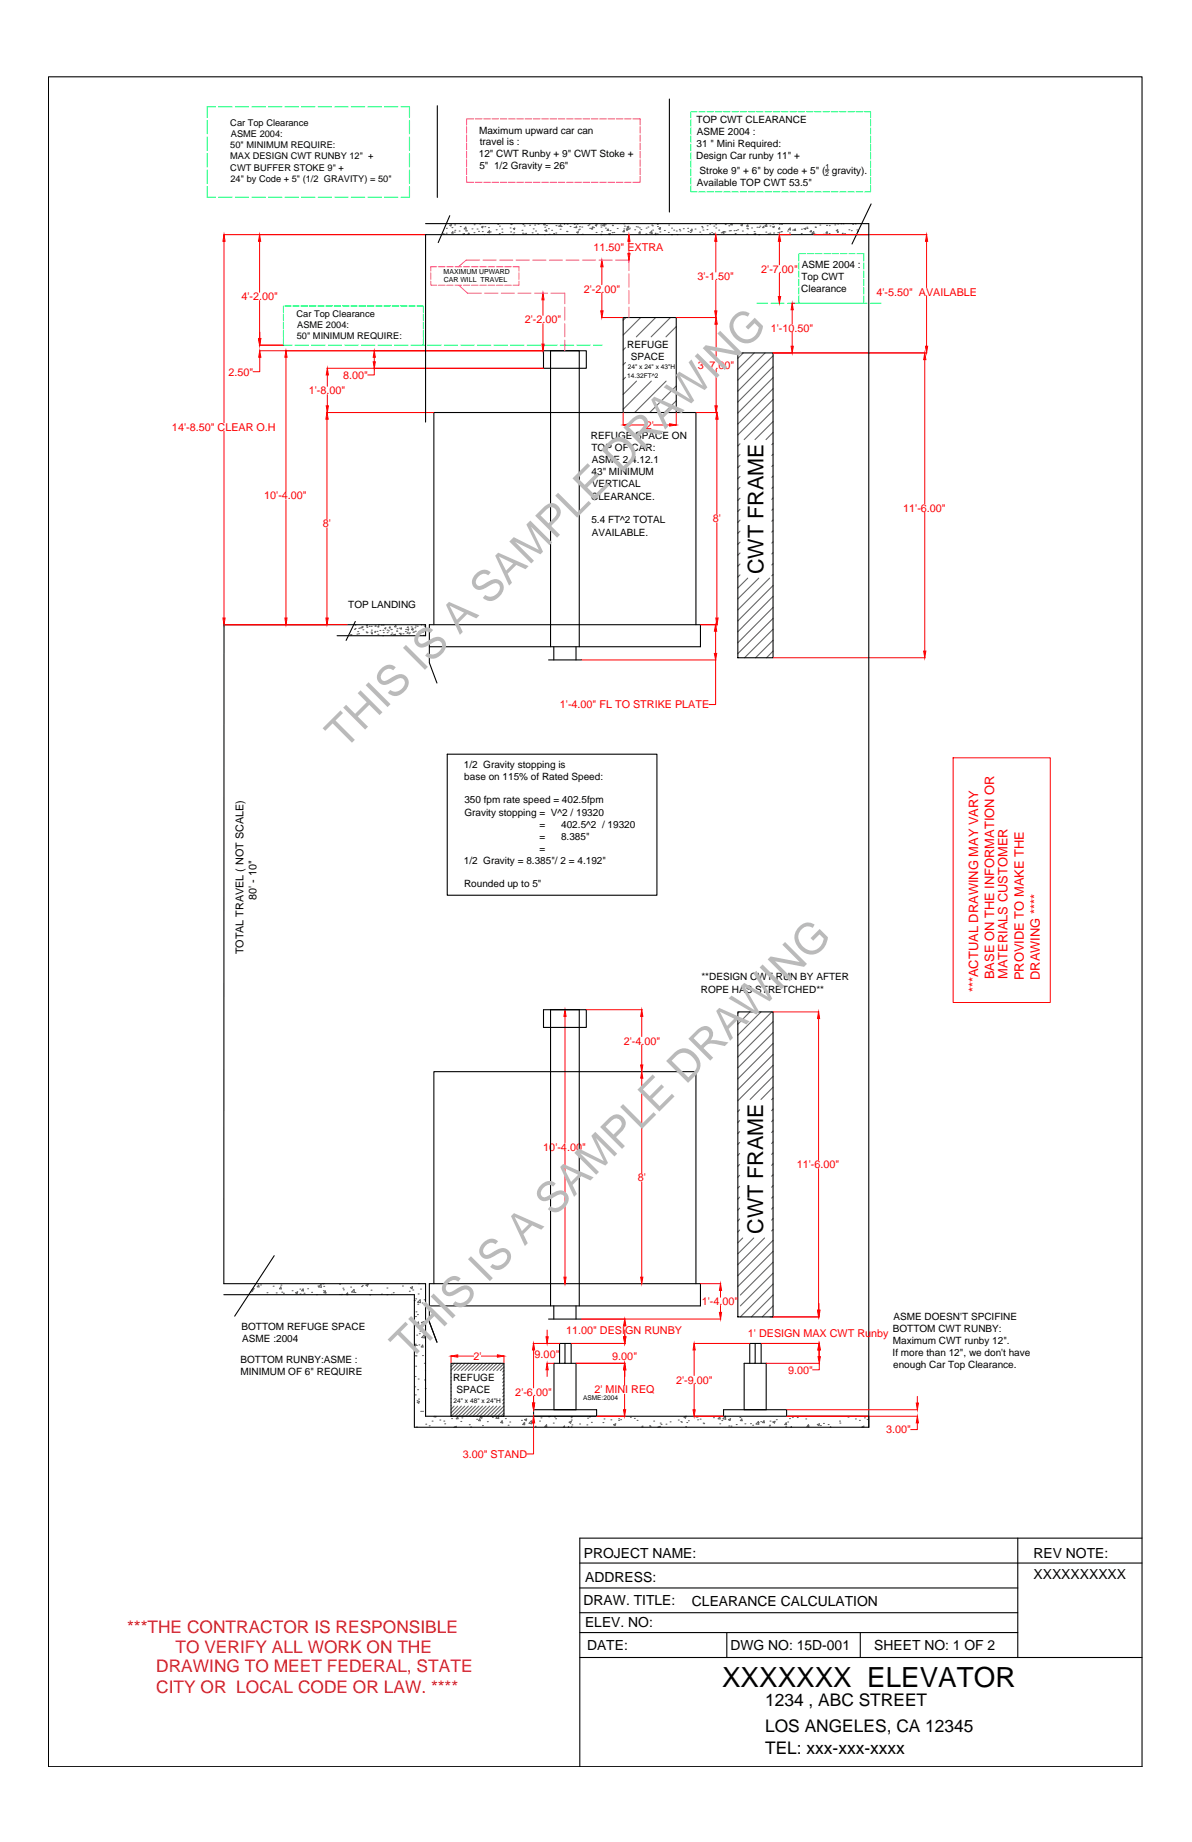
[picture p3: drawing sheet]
<svg xmlns="http://www.w3.org/2000/svg" width="279mm" height="432mm" viewBox="0 0 279 432" stroke-linecap="round" stroke-linejoin="round" font-family="sans-serif">
<!-- layer: 0 -->
<g fill="none" stroke="#636466" stroke-width=".25">
<path d="M103.9 54.8h.1M104.6 54.7h.1M104.6 53.5h.1M105.4 52.8l.4-.1-.1 .3zM105.9 53.4h.1M106.1 54.3l.1 .4-.3-.1zM106.5 54.4h.1M106.6 52.7h.1M106.6 54h.1M107.6 54.2h.1M107.9 53.1h.1M108.7 55l-.2-.1 .4-.1-.1 .2"/>
<path d="M109.1 54.1h.1M109.2 53.2l.1 .5h-.5zM109.4 54.1h.1M109.8 54.7h.1M109.9 54.7v.3h-.3zM110.6 53.7h.1M111.1 54.5h.1M111.1 52.7h.1M111.8 53.7h.1M112.2 54.2h.1M112.5 52.5h.1M112.9 53.2l.3-.1-.1 .3z"/>
<path d="M113 54.3h.1M113.6 55h.1M113.6 53.1h.1M114.3 54.5l.4-.4 .1 .5zM114.5 53.4h.1M114.9 54.4h.1M116.3 53.9h.1M116.7 52.6h.1M117 54.8h.1M117.1 53h.1M117.6 53.7h.1M117.7 54.5h.1"/>
<path d="M119.6 53.4h.1M119.7 54.4h.1M119.8 52.6h.1M119.8 52.5h.1M120.2 55h.1M120.3 53.6l.4-.1-.1 .3zM120.4 54.6h.1M122.4 54h.1M122.5 54.7h.1M122.6 52.6h.1M122.8 54.9h.1M122.9 53h.1"/>
<path d="M123.2 54.7h.1M124.1 52.8h.1M124.7 54.6h.1M125 53.7h.1M125.3 52.8h.1M125.5 54.2h.1M126 54.8h.1M126.1 52.5h.1M127.6 55h.1M127.7 53.3h.1M127.7 52.4l-.3 .3h.4l-.1-.3M127.7 54l.4-.1-.1 .3z"/>
<path d="M128 54.2h.1M128.1 52.9h.1M128.5 53.6h.1M128.7 54.9h.1M129.3 54h.1M129.8 54.8h.1M130.3 54.6h.1M130.3 52.9h.1M130.9 53h.1M131.3 53.7h.1M131.4 52.7l.1 .3h-.3zM131.5 53.1h.1"/>
<path d="M132.2 52.4l.1 .1 .1-.1M132.8 54.2h.1M132.9 54.3h.1M132.9 52.5h.1M133.6 53.1h.1M134.5 53.3h.1M134.6 52.6h.1M135.1 53l.1 .4h-.3zM135.2 54.5l.4-.2-.2 .3zM135.3 52.5h.1M135.6 53.9h.1M135.8 53.1h.1"/>
<path d="M135.8 53.7h.1M136.4 53.2h.1M136.5 54.9h.1M137.8 52.9h.1M138.1 52.7h.1M138.2 53.5h.1M138.8 53.2h.1M138.9 53.4v.3h-.3zM139.1 53.4h.1M139.5 52.8l.4-.2-.1 .4zM139.7 54.5h.1M140.8 54.9h.1"/>
<path d="M140.8 55h.1M140.8 52.8h.1M140.9 53.2h.1M141 54.3h.1M141.1 52.5h.1M141.3 52.9l.4-.4v.5zM141.9 52.7h.1M141.9 53.5h.1M142.6 53.7v.3h-.3zM142.6 54.9l.4-.1-.2 .2zM143 54.1h.1M143.5 54.5h.1"/>
<path d="M143.5 52.8h.1M143.6 52.9h.1M143.9 54.5h.1M144.7 53.6h.1M146.1 54.2h.1M146.2 52.5h.1M146.2 53.7h.1M146.3 54l.1 .3h-.4zM146.4 53h.1M146.9 54h.1M147 53.2l.4-.1-.2 .3zM147.2 53.3v.5l-.4-.1z"/>
<path d="M147.4 53.7h.1M147.5 53.5h.1M148.8 53.9h.1M149.1 53.1h.1M149.5 53.2h.1M149.9 53.4h.1M150 54.3v.4l-.3-.1zM150.2 53.8h.1M151.4 54.8h.1M151.4 53.5h.1M151.9 53.2h.1M152.7 54.7h.1"/>
<path d="M152.8 52.8h.1M152.8 54.2v.5l-.5-.1zM152.9 52.9h.1M153 53.9h.1M153.7 54.7l.1 .3h-.3zM154 54.8h.1M154.1 52.6h.1M154.1 53.1h.1M154.4 53.6l.4-.1-.1 .3zM154.6 53.4h.1M154.7 54.4h.1M155.7 54h.1"/>
<path d="M156.6 54.5h.1M156.7 52.8h.1M157.4 55h.1M157.4 53.5h.1M157.9 53.9h.1M158.5 54.2h.1M158.7 55h.1M159.2 53.8h.1M159.4 54.1h.1M160.2 53.6h.1M161.2 53.5h.1M161.3 54.3h.1"/>
<path d="M161.8 54.5h.1M161.9 54l.3-.1v.3zM162 53.7h.1M162.9 53.7h.1M164 54.4h.1M164.4 55h.1M164.5 53.1h.1M164.6 53.4h.1M164.8 53.9h.1M165.7 53.8h.1M165.7 52.9h.1M166.3 54.7h.1"/>
<path d="M166.3 52.4l.2 .1v-.1M166.8 54.5h.1M167.2 54.8h.1M167.3 53h.1M167.7 52.7h.1M167.8 53.4h.1M168.5 53.9h.1M169.1 54.6h.1M169.3 54.5l.4-.2-.1 .3zM169.6 54.6h.1M169.6 54.3h.1M169.9 54.4h.1"/>
<path d="M170 52.6h.1M170.8 52.9h.1M170.9 54.1h.1M171.2 54.1h.1M171.3 52.7l.2-.3 .1 .3zM172.1 54.1h.1M172.3 54.8h.1M172.5 54h.1M172.9 53.9h.1M173.7 52.8l.3-.2-.1 .3zM174 54.2h.1M175.1 53.5h.1"/>
<path d="M175.1 54.9h.1M175.2 53.7h.1M175.3 52.7l.1 .4-.4-.1zM176.2 53.4h.1M176.8 54.3h.1M176.8 54.9l.3-.2-.1 .3zM177.4 53.3h.1M177.8 55h.1M177.9 53.3h.1M177.9 55h.1M178.1 53h.1M179 53.1v.3h-.3z"/>
<path d="M179.4 53h.1M179.5 54.4h.1M179.7 52.5l.1 .6-.5-.1zM180.1 54.8h.1M180.4 54.7h.1M180.5 53h.1M181.1 52.5h.1M181.1 53.2l.4-.1-.1 .3zM181.3 54.6h.1M182.3 54.5h.1M182.6 54.5h.1M182.7 52.5h.1"/>
<path d="M182.7 53.4l.1 .3h-.3zM183.1 54.3h.1M183.2 52.6h.1M184.6 54.2h.1M184.8 53.8l.4-.4 .1 .5zM185.1 54.6h.1M185.8 53.9h.1M186.1 53.8h.1M186.4 53.7l.1 .3h-.3zM187.8 54.8h.1M187.8 53.7h.1M188.4 53.6h.1"/>
<path d="M188.6 53.6l.3-.1-.1 .3zM189.1 53.3h.1M189.2 53.6h.1M190.1 54l.1 .3h-.3zM190.6 54.9h.1M190.7 54.3l.1 .5-.5-.1zM191 54.9h.1M191.1 53.2h.1M191.1 53.3h.1M192.2 52.8h.1M193 54.9h.1M193.4 55h.1"/>
<path d="M193.7 54.6h.1M193.7 52.8h.1M193.9 54.3v.4l-.3-.1zM194.3 54.8h.1M194.4 52.9h.1M195.7 52.7h.1M196 54l.4-.1-.1 .3zM196.3 54.5h.1M196.3 54.2h.1M196.4 52.5h.1M197.1 52.5h.1M197.6 54.7v.3h-.3z"/>
<path d="M197.6 52.5h.1M198 54.8h.1M199 53.9h.1M199.5 54.1h.1M199.9 52.6h.1M200.5 52.4h.1M200.8 53.9h.1M201 54.3h.1M146.7 74.4l-.6 .7M150.2 74.4l-4.1 4.1M153.7 74.4l-4.5 4.6M157.2 74.4l-4.6 4.6"/>
<path d="M158.5 76.6l-2.4 2.4M146.6 81.5l-.5 .6M146.6 85l-.5 .5M146.6 88.4l-.5 .6M149.2 89.3l-3.1 3.2M152.7 89.3l-6.6 6.6M156.1 89.3l-7.3 7.4M158.5 90.5l-6.2 6.2M158.5 94l-2.7 2.7M174.2 82.7l-1.3 1.3M176.8 82.7l-3.9 3.9M179.3 82.7l-6.4 6.4"/>
<path d="M181.2 83.4l-8.3 8.3M181.2 86l-8.3 8.2M181.2 88.5l-8.3 8.3M181.2 91.1l-8.3 8.3M181.2 93.7l-8.3 8.3M181.2 96.2l-6.8 6.9M181.2 98.8l-4.2 4.3M173.5 104l-.6 .5M173.5 106.6l-.6 .5M173.5 109.1l-.6 .6M173.5 111.7l-.6 .5M173.5 114.3l-.6 .5"/>
<path d="M173.5 116.8l-.6 .5M173.5 119.4l-.6 .5M181.2 101.4l-1.7 1.7M181.2 103.9l-.3 .3M181.2 106.5l-.3 .3M181.2 109.1l-.3 .3M181.2 111.6l-.3 .3M181.2 114.2l-.3 .3M181.2 116.7l-.3 .4M181.2 119.3l-.3 .3M173.5 121.9l-.6 .6M173.5 124.5l-.6 .5"/>
<path d="M173.5 127.1l-.6 .5M173.5 129.6l-.6 .5M173.5 132.2l-.6 .5M173.5 134.8l-.6 .5M175.3 135.5l-2.4 2.4M177.9 135.5l-5 4.9M180.4 135.5l-7.5 7.5M181.2 121.9l-.3 .3M181.2 124.4l-.3 .3M181.2 127l-.3 .3M181.2 129.6l-.3 .3M181.2 132.1l-.3 .3"/>
<path d="M181.2 134.7l-.3 .3M181.2 137.3l-8.3 8.3M181.2 139.8l-8.3 8.3M82.1 148.8h.1M82.3 148.8h.1M83.1 147.5h.1M83.2 147.3h.1M83.2 146.4h.2M83.7 148.6h.1M83.8 148.1h.1M84 148.6h.1M84.1 147.3h.1"/>
<path d="M84.4 147.2h.1M84.7 147.2h.1M84.8 147l.3-.1-.1 .2zM85.1 147.6h.1M85.8 148.1h.1M85.9 148.3h.1M86 147.1h.1M86 148.3h.1M86.1 146.5v.2h-.2zM86.5 146.8h.1M87 148.2h.1M87 146.8h.1"/>
<path d="M87.1 147.7h.1M87.1 148.5l.2-.1-.1 .2zM87.8 148.2h.1M87.9 148h.1M87.9 146.8h.1M87.9 146.7h.1M88.4 148h.1M88.6 148.7h.1M88.7 146.4h.1M88.7 146.7l.1 .3h-.2zM89 147.8h.1M89.4 146.5h.1"/>
<path d="M89.7 149h.1M89.8 147.8h.1M89.8 146.5h.1M89.8 148.3h.1M90.2 147.3l.2-.1v.2zM90.7 147.7h.1M90.7 148.3h.1M91 147.9h.1M91.4 147l.1 .2h-.3zM91.6 148.8h.1M91.7 147.5h.1M91.7 147.6h.1"/>
<path d="M91.8 148.4h.1M92.1 148.9h.1M92.4 148.8l.3-.1-.1 .2zM92.5 146.9l.3-.3v.4zM92.9 147.9h.1M93 148h.1M93.1 147.4h.1M93.6 148.5h.1M93.6 147.2h.1M93.8 148.5h.1M93.8 148.7h.1M94.1 147.2v.2h-.2z"/>
<path d="M94.5 148.6h.1M95 148.1h.1M95.1 147.5h.1M95.4 148.4h.1M95.4 147.1h.1M95.5 148.2h.1M95.5 147h.1M95.5 147.6l.3-.1-.1 .2zM95.8 148.6h.1M96 148.4h.1M96.4 147h.1M96.4 147.5l.3-.3 .1 .4z"/>
<path d="M96.7 147.4l.1 .3-.2-.1zM96.8 148.2h.1M97 148.1h.1M97.3 147.2h.1M97.3 148h.1M97.4 146.7h.1M97.8 146.8h.1M97.8 148.6h.1M97.9 149h.1M98.2 148h.1M98.7 146.4h.2M99 148.2h.1"/>
<path d="M99.2 147.9h.1M99.2 148.9h.1M99.3 147.7h.1M99.3 146.5h.1M99.5 146.8h.1M99.5 147.7v.2h-.3zM181.2 142.4l-8.3 8.3M181.2 145l-8.3 8.2M181.2 147.5l-6.7 6.7M181.2 150.1l-4.1 4.1M181.2 152.6l-1.5 1.6M173.2 237.2l-.3 .3"/>
<path d="M175.8 237.2l-2.9 2.9M178.4 237.2l-5.5 5.5M180.9 237.2l-8 8M181.2 239.5l-8.3 8.3M181.2 242.1l-8.3 8.2M181.2 244.6l-8.3 8.3M181.2 247.2l-8.3 8.3M181.2 249.7l-8.3 8.3M181.2 252.3l-5.4 5.4M181.2 254.9l-2.8 2.8M181.2 257.4l-.3 .4M181.2 260l-.3 .4"/>
<path d="M173.4 260.2l-.5 .4M173.4 262.7l-.5 .5M173.4 265.3l-.5 .4M173.4 267.8l-.5 .5M173.4 270.4l-.5 .5M173.4 273l-.5 .4M173.4 275.5l-.5 .5M173.4 278.1l-.5 .4M181.2 262.6l-.3 .3M181.2 265.1l-.3 .4M181.2 267.7l-.3 .4M181.2 270.3l-.3 .3"/>
<path d="M181.2 272.8l-.3 .4M181.2 275.4l-.3 .3M181.2 277.9l-.3 .4M173.4 280.6l-.5 .5M173.4 283.2l-.5 .5M173.4 285.8l-.5 .4M173.4 288.3l-.5 .5M174.1 290.2l-1.2 1.2M176.7 290.2l-3.8 3.7M179.2 290.2l-6.3 6.3M181.2 280.5l-.3 .4M181.2 283.1l-.3 .3"/>
<path d="M181.2 285.6l-.3 .4M181.2 288.2l-.3 .4M181.2 290.8l-8.3 8.3M181.2 293.3l-8.3 8.3M181.2 295.9l-7.7 7.7M181.2 298.5l-7.7 7.6M58.7 302.9h.1M59 302.4l.4-.2-.2 .5-.3-.2M59.4 302.1h.1M60.6 301.3l.1 .4-.4-.1zM61.1 301.2h.1M62.6 303h.1"/>
<path d="M64 301.5h.1M64.7 303.1h.1M65.8 301.3h.1M65.8 301.7l.1 .4h-.4zM66.1 302.9h.1M66.4 303.2h.1M68.5 302.6h.1M69.3 303l.5-.2-.2 .5zM70.3 302.2h.1M70.3 303.3h.1M71 302.1l.1 .5h-.4zM71.3 303.2h.1"/>
<path d="M72.1 302.1h.1M73 303h.1M74.2 303.5h.1M74.5 301.5h.1M75.2 301.1l.1 .7-.6-.1zM75.7 300.9h.1M75.8 302.6h.1M75.9 301.6h.1M76.3 303.1h.1M76.3 302.6v.5l-.4-.1zM79.5 303.5h.1M79.6 301h.1"/>
<path d="M79.9 303.5h.3M80.4 302h.1M80.5 302.4h.1M81.5 303.1v.4h-.4zM82.2 301.7h.1M83 302.3l.1 .7-.7-.1zM83.2 303h.1M84.7 301.6h.1M84.9 301.4h.1M85.8 301.3l.5-.2-.2 .4zM86.7 303.5h.1M87 302.4h.1"/>
<path d="M89.4 303.4h.1M90.7 301.9h.1M90.7 303.5h.1M91.7 303.4h.1M92.2 303h.1M94.3 301.5h.1M95.9 302.7h.1M96.2 301.9l.5-.3-.1 .5zM96.7 302.4h.1M97.1 304.9h.1M97.1 315.2l.4-.1-.1 .4-.3-.1M97.3 317.8h.1"/>
<path d="M97.4 308.6h.1M97.4 304.5h.1M97.5 317.9h.1M97.5 307.5h.1M97.6 315.4h.1M97.7 313h.1M97.8 310.6h.1M97.8 308.2h.1M97.9 305.3l.6-.6 .1 .7zM97.9 305.7h.1M98 303.3h.1M98.1 309.9v.4h-.4z"/>
<path d="M98.1 300.9h.1M98.2 315.3h.1M98.3 312.6h.1M98.4 312.1h.1M98.6 302.2h.1M98.8 310l.5-.1-.2 .4zM98.9 305.4h.1M99 317.8h.1M99.1 315.3l.1 .5-.5-.1zM99.4 304.7h.1M99.4 312.9l.1 .7-.6-.1zM99.5 319.6h.1"/>
<path d="M106.5 319.6l-.8 .8M107.4 319.6l-1.7 1.6M108.2 319.6l-1.7 1.7M109 319.6l-1.7 1.7M109.9 319.6l-1.8 1.7M110.7 319.6l-1.7 1.7M111.5 319.6l-1.7 1.7M112.4 319.6l-1.8 1.7M113.2 319.6l-1.7 1.7M114 319.6l-1.7 1.7M114.9 319.6l-1.8 1.7M115.7 319.6l-1.7 1.7"/>
<path d="M116.5 319.6l-1.7 1.7M117.4 319.6l-1.8 1.7M118.1 319.6l-1.6 1.7M181.2 301l-7.7 7.7M181.2 303.6l-5.1 5.1M181.2 306.1l-2.5 2.6M97.2 325.1h.1M97.3 322.7h.1M97.3 327h.1M97.4 320.3h.1M97.6 334.5h.1M97.8 328.4h.1"/>
<path d="M97.8 328.7l.5-.2-.2 .4zM97.9 325.8h.1M98 323.3h.1M98.1 328h.1M98.6 330.8h.1M99 330.8h.1M99.7 325.5h.1M99.7 321.2h.1M99.8 323.4l-.2 .1 .2 .1M99.8 333.9h.1M100.6 334.2h.1M101.3 333.1h.1"/>
<path d="M101.8 332l-.1 .1 .5 .1v-.2M103.1 332.9h.1M104 333.1h.1M104.2 333.8h.1M105.7 323.7h.1M105.8 322h-.1M105.8 322.8l-.1 .1M105.8 324.5h-.1M105.8 325.3l-.1 .1M105.8 326.2h-.1M105.8 327h-.1M105.8 327.8l-.1 .1"/>
<path d="M105.8 328.7h-.1M105.8 329.5h-.1M105.8 332.5h.1M106.4 329.6l-.7 .8M106.5 334.6l.4-.2v.2M107.3 332.2l.1 .4h-.5zM107.3 329.6l-1.6 1.6M108 333.2h.1M108.1 329.6l-2.3 2.4M108.3 332.4h.1M108.9 329.6l-2.3 2.4M109.8 329.6l-2.4 2.4"/>
<path d="M110 334h.1M110.3 334.5h.1M110.6 329.6l-2.3 2.4M111.4 329.6l-2.3 2.4M111.7 332.7h.1M112.3 329.6l-2.4 2.4M112.5 332.6l.1 .5-.4-.1zM112.5 332.2l.5-.2-.1 .5zM113.1 334.2h.1M113.1 329.6l-2.3 2.4M113.9 329.6l-2.3 2.4M114.2 333.3h.1"/>
<path d="M114.8 329.6l-2.4 2.4M115.4 332.2h.1M115.6 329.6l-2.3 2.4M116.4 329.6l-2.3 2.4M116.7 332l-.4 .5h.6v-.5M117.3 329.6l-2.4 2.4M117.7 333.6h.1M117.7 333.1l.1 .4h-.4zM118.1 320.4l-.8 .9M118.1 321.3l-.3 .3M118.1 322.1l-.3 .3M118.1 322.9l-.3 .4"/>
<path d="M118.1 323.8l-.3 .3M118.1 324.6l-.3 .3M118.1 325.4l-.3 .4M118.1 326.3l-.3 .3M118.1 327.1l-.3 .3M118.1 327.9l-.3 .4M118.1 328.8l-.3 .3M118.1 329.6l-2.3 2.4M118.1 330.5l-1.5 1.5M118.1 331.3l-.7 .7M118.5 332.5h.1M119.1 334.1h.1"/>
<path d="M119.5 333.3h.1M122.2 333h.1M122.8 333.6h.1M122.9 333.5l.1 .5-.5-.1zM123 332.8l.5-.2-.2 .5zM124.6 333.1v.7l-.6-.2zM125.4 334.4h.1M126.5 333.1h.1M126.8 332.4h.1M128.1 334l.1 .4h-.5zM128.6 332.1h.1M129.7 333.6h.1"/>
<path d="M130 332.2h.1M130.2 332.6h.1M132 334.6l.3-.3v.3M133.2 334.6l.1-.2v.2M133.4 333.4l.5-.2-.2 .4zM133.9 334.5h.1M133.9 332.3h.1M133.9 332.9h.1M134 332.1h.1M134 334h.1M135.9 333.8h.1M137.6 334h.1"/>
<path d="M137.7 332.5h.1M138.1 332.2h.1M138.6 333.4h.1M141.3 333.5h.1M141.6 332.6h.1M143.2 332.8h.1M143.8 334l.5-.2-.1 .4zM145 333h.1M145 332.6h.1M145.5 332.8h.1M147.8 332.2h.1M148.7 332.5h.1"/>
<path d="M149.3 333h.1M150.4 334.5h.1M150.5 334.3h.1M152.2 334.2h.1M152.4 334.4h.1M153.2 333.1h.1M154.3 334.6l.4-.2v.2M154.7 333.6h.1M155 333.9h.1M156.1 333.9h.1M157.1 333.3h.1M159 332.9h.1"/>
<path d="M159.6 333.3h.1M159.7 333.4h.1M160.3 332.2l.5-.2-.1 .5zM160.7 334.4h.1M161 333.5h.1M161.3 333.1h.1M163.2 332.1h.1M163.3 332l-.2 .1 .5 .1-.1-.2M163.5 332.8h.1M164.1 332.7h.1M164.8 333.6h.1M164.9 333.7h.1"/>
<path d="M167.2 332.3h.1M168.7 332.1h.1M168.7 333.8h.1M168.7 332.2l.1 .4h-.5zM169.2 333h.1M170 332l.1 .7-.6-.1zM170.7 332.8l.6-.2-.2 .4zM170.8 334.3h.1M171.3 334.3h.1M172.6 333.9h.1M173.4 332.3h.1M173.9 332.6l.1 .5-.5-.1z"/>
<path d="M174.6 333.8h.1M175.9 333.7h.1M176.4 334.1h.1M177.7 333.5h.1M177.8 333.2l.1 .7-.7-.1zM178.3 333.3h.1M179.1 333.1l.1 .4h-.5zM180.3 334.3h.1M180.4 334.1h.1M180.5 333.1h.1M181.2 333.3l.5-.1-.2 .4zM182 332.8h.1"/>
<path d="M184.2 334.4h.1M184.3 333.5l.1 .5-.4-.1zM184.6 333.3h.1M185.1 332.5h.1M185.3 334.6l.2-.2v.2M185.7 332.2h.1M186.9 332.3h.1M188.9 332.6h.1M189.4 334.2h.1M189.5 334l.1 .4h-.4zM191.6 333.9l.5-.1-.1 .4zM192.3 334.2h.1"/>
<path d="M193 333.7h.1M194.1 333.9h.1M194.6 334.6l.1-.2v.2M194.9 332h.1M196.8 333.1h.1M196.9 333.6h.1M198.8 332.2h.1M200.5 332.6h.1M201.4 333h.1M202.1 334.6l-.1-.1 .5-.2-.1 .3M202.6 332.4h.1M203.3 332.8h.1"/>
</g>
<g fill="none" stroke="#000" stroke-width=".25">
<path d="M102.5 24.8v21.5M156.9 23.2v26.5M193.5 39.8h.8M99.8 52.4h103.8v282.2h-106.5v-31.1h-44.6M105.4 50.6l-2.7 6.3M203.6 55h-103.8v43.9M204.2 47.8l-4.5 9.4M127.4 82.2h10v4.1h-10zM146.1 96.7v-22.3h12.4v22.3M172.9 82.7h8.3v71.5h-8.3zM79 149h20.8v-2.6h-47.3v154.5h47.3v31.1h103.8M83.3 145.7l-2.2 4.4"/>
<path d="M100.6 151.6h63.6v-5.2h-63.6v9l1.8 4.7M101.7 146.4v-49.7h61.4v49.7M128.6 154.7h7.7M129 151.6v-69.4h6.8v69.4M129.8 151.6v3.1M135 151.6v3.1M104.8 176.8h49.2v33.1h-49.2zM127.4 236.7h10v4.1h-10zM172.9 237.2h8.3v71.5h-8.3zM64.3 294.4l-9.3 14.1M100.6 306.1h63.6v-5.2h-63.6v9l1.8 4.7M101.7 300.9v-49.7h61.4v49.7"/>
<path d="M105.7 319.6h12.4v12.4h-12.4zM128.6 309.2h7.7M129 306.1v-69.4h6.8v69.4M129.8 306.1v3.1M131.2 319.6v-4.7h2.7v4.7M132.4 314.9v4.7h-2.5v10.9M132.4 319.6h2.6v10.9M135 306.1v3.1M175.7 319.6v-4.7h2.7v4.7M177 314.9v4.7h-2.6v10.9h5.2v-10.9h-2.6M125.1 330.5h14.7v1.5h-14.7zM169.6 332v-1.5h14.8v1.5"/>
<path d="M135.9 366.4h131.8M135.9 372.3h102.7M135.9 378.1h102.7M238.6 360.6v27.9M267.7 360.6h-131.8v53.6M135.9 382.7h102.7M135.9 388.5h131.8M170.4 382.7v5.8M201.6 382.7v5.8M11.4 414.2v-396.2h256.3v396.2"/>
</g>
<g fill="none" stroke="#0f0" stroke-width=".25">
<path d="M48.6 28.3v3M48.6 32.1v3.1M48.6 36v3.1M48.6 39.9v3.1M50.5 25h-1.9v2.5M51.3 25h3.1M55.2 25h3.1M59.1 25h3.1M63 25h3.1M66.8 25h3.1M70.7 25h3.1M74.6 25h3.1"/>
<path d="M78.5 25h3.1M82.4 25h3.1M86.2 25h3.2M90.1 25h3.1M94 25h2v2.5M96 28.3v3M96 32.1v3.1M96 36v3.1M96 39.9v3.1M48.6 43.8v2.4h1.9M51.3 46.2h3.1M55.2 46.2h3.1"/>
<path d="M59.1 46.2h3.1M63 46.2h3.1M66.8 46.2h3.1M70.7 46.2h3.1M74.6 46.2h3.1M78.5 46.2h3.1M82.4 46.2h3.1M86.2 46.2h3.2M90.1 46.2h3.1M96 43.8v2.4h-2M66.4 80.9h2M69.2 80.9h3.1"/>
<path d="M73.1 80.9h3.1M77 80.9h3.1M80.8 80.9h3.2M84.7 80.9h3.2M88.6 80.9h3.1M92.5 80.9h3.1M96.4 80.9h3.1M100.3 80.9h3.1M104.2 80.9h3M108 80.9h3.1M111.9 80.9h3.1M115.8 80.9h3.1"/>
<path d="M119.7 80.9h3.1M123.6 80.9h3.1M127.4 80.9h3.2M131.3 80.9h3.2M135.2 80.9h3.1M139.1 80.9h2"/>
</g>
<!-- layer: AM_5 -->
<path d="M177.4 71.1h2.5M180.7 71.1h3.1M184.6 71.1h3.1M188.5 71.1h3.1M192.4 71.1h3.1M196.2 71.1h3.2M200.1 71.1h3.2M204 71.1h2.6" fill="none" stroke="#0ff" stroke-width=".23"/>
<g fill="none" stroke="#f00" stroke-width=".23">
<path d="M52.4 55h47.3M52.5 56.6v42.5M60.8 56.6v11.9M147.3 55h.1M147.4 56.6v.4M147.4 59v.4M167.7 55h.1M167.8 56.6v7.2M182.6 55h2.7M182.7 56.6v5.5M190.8 55h26.5M217.2 56.6v10.8"/>
<path d="M60.8 70.5v8.8M60.9 77.8v1.5M127.2 68.7h.2M127.3 70.3v3.6M127.3 75.9v4.8M141 74.4h5M141 61h.1M141.1 62.5v4.2M141.1 68.7v4.2M147.3 61h.1M158.5 74.4h9.5M167.8 65.7v7.2"/>
<path d="M167.9 76v8.6M182.7 64v5.5M182.7 71.1h.1M185.6 71.1h.7M185.7 72.6v3.3M185.7 77.9v3.3M217.2 69.3v11.9M60.8 80.9h5.6M60.8 82.2h66.6M60.9 83.7v3.4h-1.6M67 83.7v31.5M76.6 96.7h25.1"/>
<path d="M76.6 86.3h50.8M76.6 98.3v23.5M76.7 87.9v2.7M76.7 92.5v2.6M87.7 86.3v1.6h-1.5M87.7 83.7v1.1M146.1 96.7v3M147.6 99.6h3.8M153.2 99.6h3.7M158.5 96.7v3M163.2 96.7h5M167.9 86.5v8.6"/>
<path d="M168 98.3v22.3M181.2 82.7h36.1M216.8 84.3v33.9M52.5 101.1v43.8M67 117.2v27.7M76.6 123.7v21.2M168 122.5v22.4M216.8 120.1v32.5M52.4 146.4h28.9M136.4 154.7h31.4M164.2 146.4h4M167.7 154.7v10.5h-1.5"/>
<path d="M167.7 148v5.2M181.2 154.2h35.6M132.4 236.7h.1M132.4 238.3v29.6M137.4 236.7h13.2M150.4 238.3v4.7M181.2 237.2h10.8M191.9 238.8v33.2M150.3 251.2h.1M150.4 244.9v4.8M150.4 252.7v22.4M132.4 269.8v29.6"/>
<path d="M150.4 277v22.4M191.9 274v33.1M105.7 317.8v1.7M107.3 317.9h3.7M112.8 317.9h3.8M118.1 317.8v1.7M124.9 314.9h6.3M125.1 316.5v8.8M128.2 319.6h1.6M128.2 311.8v1.6M132.4 300.9h.1M133.9 314.9h12.6"/>
<path d="M135.1 319.6h11.4M136.4 309.2h32.6M146.4 310.8v.1M146.4 311.8v1.6M150.3 300.9h.1M162.6 314.9h13.1M162.7 316.5v6M164.2 300.9h4.8M168.9 302.5v1.6M168.9 306v1.7M178.4 314.9h13.7M179.6 319.6h12.5"/>
<path d="M180.5 308.7h11.5M192 305.6v1.5M192 316.5v1.5M192 319.6v1.5h-1.5M125.1 333.6v7.2h-1.6M125.1 332h.1M125.1 330.5h.1M125.1 327.3v1.6M128.2 321.1v1.6M139.9 332h6.6M146.4 321.1v3.7M146.4 326.8v3.7"/>
<path d="M146.4 321.1v1.6M162.6 332h7M162.7 324.4v6.1M184.4 332h30.7M184.4 330.5h30.7M215 333.6v1.5h-1.5M215 327.3v1.6"/>
</g>
<g fill="#f00" stroke="#f00" stroke-width=".23">
<path d="M167.7 146.4l.3 1.6h-.6z"/>
<path d="M167.4 153.2h.6l-.3 1.5z"/>
<path d="M87.7 82.2l.3 1.5h-.5z"/>
<path d="M87.5 84.8h.5l-.3 1.5z"/>
<path d="M168 96.7l.3 1.6h-.5z"/>
<path d="M167.8 144.9h.5l-.3 1.5z"/>
<path d="M52.5 55l.3 1.6h-.5z"/>
<path d="M52.3 144.9h.5l-.3 1.5z"/>
<path d="M167.8 55l.2 1.6h-.5z"/>
<path d="M167.5 72.9h.5l-.2 1.5z"/>
<path d="M67 82.2l.3 1.5h-.5z"/>
<path d="M66.8 144.9h.5l-.3 1.5z"/>
<path d="M76.4 144.9h.5l-.3 1.5z"/>
<path d="M76.6 96.7l.3 1.6h-.5z"/>
<path d="M76.7 86.3l.3 1.6h-.5z"/>
<path d="M76.5 95.1h.5l-.3 1.6z"/>
<path d="M167.9 74.4l.2 1.6h-.5z"/>
<path d="M167.6 95.1h.5l-.2 1.6z"/>
<path d="M156.9 99.3l1.6 .3-1.6 .3z"/>
<path d="M146.1 99.6l1.5-.3v.6z"/>
<path d="M182.7 55l.3 1.6h-.6z"/>
<path d="M182.4 69.5h.6l-.3 1.6z"/>
<path d="M127 80.7h.5l-.2 1.5z"/>
<path d="M127.3 68.7l.2 1.6h-.5z"/>
<path d="M140.8 72.9h.6l-.3 1.5z"/>
<path d="M141.1 61l.3 1.5h-.6z"/>
<path d="M60.8 55l.3 1.6h-.5z"/>
<path d="M60.6 79.3h.5l-.3 1.6z"/>
<path d="M60.6 79.3h.5l-.2 1.6z"/>
<path d="M60.9 82.2l.2 1.5h-.5z"/>
<path d="M216.8 82.7l.2 1.6h-.5z"/>
<path d="M216.5 152.6h.5l-.2 1.6z"/>
<path d="M217.2 55l.2 1.6h-.5z"/>
<path d="M216.9 81.2h.5l-.2 1.5z"/>
<path d="M185.7 71.1l.2 1.5h-.5z"/>
<path d="M185.4 81.2h.5l-.2 1.5z"/>
<path d="M147.2 59.4h.5l-.3 1.6z"/>
<path d="M147.4 55l.3 1.6h-.5z"/>
<path d="M192 314.9l.3 1.6h-.6z"/>
<path d="M191.7 318h.6l-.3 1.6z"/>
<path d="M162.7 314.9l.3 1.6h-.6z"/>
<path d="M162.4 330.5h.6l-.3 1.5z"/>
<path d="M192 314.9l.2 1.6h-.5z"/>
<path d="M191.7 307.1h.5l-.2 1.6z"/>
<path d="M132.4 236.7l.3 1.6h-.5z"/>
<path d="M132.2 299.4h.5l-.3 1.5z"/>
<path d="M214.8 328.9h.5l-.3 1.6z"/>
<path d="M215 332l.3 1.6h-.5z"/>
<path d="M146.4 309.2l.3 1.6h-.6z"/>
<path d="M146.1 313.4h.6l-.3 1.5z"/>
<path d="M191.9 237.2l.2 1.6h-.5z"/>
<path d="M191.6 307.1h.5l-.2 1.6z"/>
<path d="M124.8 328.9h.5l-.2 1.6z"/>
<path d="M125.1 332l.2 1.6h-.5z"/>
<path d="M128 313.4h.5l-.3 1.5z"/>
<path d="M128.2 319.6l.3 1.5h-.5z"/>
<path d="M146.4 319.6l.3 1.5h-.6z"/>
<path d="M146.1 330.5h.6l-.3 1.5z"/>
<path d="M125.1 314.9l.2 1.6h-.5z"/>
<path d="M168.9 300.9l.2 1.6h-.5z"/>
<path d="M168.6 307.7h.5l-.2 1.5z"/>
<path d="M105.7 317.9l1.6-.3v.5z"/>
<path d="M116.6 317.6l1.5 .3-1.5 .2z"/>
<path d="M146.2 313.4h.5l-.3 1.5z"/>
<path d="M146.4 319.6l.3 1.5h-.5z"/>
<path d="M150.4 251.2l.3 1.5h-.5z"/>
<path d="M150.2 299.4h.5l-.3 1.5z"/>
<path d="M150.4 236.7l.3 1.6h-.5z"/>
<path d="M150.2 249.7h.5l-.3 1.5z"/>
</g>
<g fill="none" stroke="#0f0" stroke-width=".23">
<path d="M66.4 71.7v1.5M66.4 73.6v1.6M66.4 75.5v1.6M66.4 77.5v1.6M66.4 79.4v1.5M66.7 71.7h1.5M68.6 71.7h1.6M70.5 71.7h1.6M72.5 71.7h1.6M74.4 71.7h1.6M76.4 71.7h1.5M78.3 71.7h1.6"/>
<path d="M80.3 71.7h1.5M82.2 71.7h1.5M84.1 71.7h1.6M86.1 71.7h1.5M88 71.7h1.6M90 71.7h1.5M91.9 71.7h1.6M93.9 71.7h1.5M95.8 71.7h1.5M97.8 71.7h1.4v1.5M99.2 73.6v1.6M99.2 75.5v1.6"/>
<path d="M99.2 77.5v1.6M99.2 79.4v1.5"/>
</g>
<g fill="none" stroke="#f0f" stroke-width=".23">
<path d="M101 65.9v1h1.4M101 63.9v1.6M102.4 62.5h-1.4v1.1M102.8 66.9h1.5M102.8 62.5h1.5M104.7 66.9h1.5M104.7 62.5h1.5M106.7 66.9h1.5M106.7 62.5h1.5M107.5 66.9l2.1 1.8h3.2M108.6 66.9h1.5M108.6 62.5h1.5"/>
<path d="M110.5 66.9h1.6M110.5 62.5h1.6M112.5 61h-3.2l-1.8 1.5M112.5 66.9h1.5M112.5 62.5h1.5M113.2 61h3.1M113.6 68.7h3.1M114.4 66.9h1.6M114.4 62.5h1.6M116.3 66.9h1.6M116.3 62.5h1.6M117.1 61h3.1"/>
<path d="M117.5 68.7h3.1M118.3 66.9h1.6M118.3 62.5h1.6M120.2 62.5h1.4v1.1M121 61h3.1M121.4 68.7h3.1M121.6 65.9v1h-1.4M121.6 63.9v1.6M124.9 61h3.1M125.3 68.7h3.1M128.7 61h3.1M129.1 68.7h3.3v2.5"/>
<path d="M132.4 72v3.1M132.4 75.9v3.1M132.4 79.7v2.5M132.6 61h3.1M136.5 61h3.1M140.4 61h3.1M144.3 61h3.1v2.4M147.4 64.2v3.1M147.4 68.1v3.1M147.4 72v2.4"/>
</g>
<!-- layer: 0 -->
<g fill="none" stroke="#f0f" stroke-width=".25">
<path d="M109.4 29.7v1.5M109.4 31.6v1.6M109.4 33.5v1.6M109.4 35.5v1.6M109.4 37.4v1.6M109.4 39.4v1.6M111.1 27.9h-1.7v1.4M111.4 27.9h1.6M113.4 27.9h1.5M115.3 27.9h1.6M117.3 27.9h1.5M119.2 27.9h1.5"/>
<path d="M121.1 27.9h1.6M123.1 27.9h1.5M125 27.9h1.6M127 27.9h1.5M128.9 27.9h1.6M130.9 27.9h1.5M132.8 27.9h1.5M134.7 27.9h1.6M136.7 27.9h1.5M138.6 27.9h1.6M140.6 27.9h1.5M142.5 27.9h1.6"/>
<path d="M144.5 27.9h1.5M146.4 27.9h1.5M148.4 27.9h1.6v1.4M150 29.7v1.5M150 31.6v1.6M150 33.5v1.6M150 35.5v1.6M150 37.4v1.6M150 39.4v1.6M109.4 41.3v1.4h1.7M111.4 42.7h1.6M113.4 42.7h1.5"/>
<path d="M115.3 42.7h1.6M117.3 42.7h1.5M119.2 42.7h1.5M121.1 42.7h1.6M123.1 42.7h1.5M125 42.7h1.6M127 42.7h1.5M128.9 42.7h1.6M130.9 42.7h1.5M132.8 42.7h1.5M134.7 42.7h1.6M136.7 42.7h1.5"/>
<path d="M138.6 42.7h1.6M140.6 42.7h1.5M142.5 42.7h1.6M144.5 42.7h1.5M146.4 42.7h1.5M150 41.3v1.4h-1.6"/>
</g>
<g fill="none" stroke="#0ff" stroke-width=".25">
<path d="M161.9 28v1.6M161.9 29.9v1.6M161.9 31.9v1.5M161.9 33.8v1.6M161.9 35.7v1.6M161.9 37.7v1.6M161.9 39.6v1.6M163.4 26.2h-1.5v1.4M163.8 26.2h1.5M165.7 26.2h1.6M167.7 26.2h1.5M169.6 26.2h1.6"/>
<path d="M171.5 26.2h1.6M173.5 26.2h1.5M175.4 26.2h1.6M177.3 26.2h1.6M179.3 26.2h1.6M181.2 26.2h1.6M183.2 26.2h1.6M185.1 26.2h1.6M187.1 26.2h1.5M189 26.2h1.6M190.9 26.2h1.6M192.9 26.2h1.6"/>
<path d="M194.8 26.2h1.6M196.8 26.2h1.5M198.7 26.2h1.6M200.7 26.2h1.5M202.6 26.2h1.5v1.4M204.1 28v1.6M204.1 29.9v1.6M204.1 31.9v1.5M204.1 33.8v1.6M204.1 35.7v1.6M204.1 37.7v1.6M204.1 39.6v1.6"/>
<path d="M161.9 43.5v1.5h1.5M161.9 41.6v1.6M163.8 45h1.5M165.7 45h1.6M167.7 45h1.5M169.6 45h1.6M171.5 45h1.6M173.5 45h1.5M175.4 45h1.6M177.3 45h1.6M179.3 45h1.6M181.2 45h1.6"/>
<path d="M183.2 45h1.6M185.1 45h1.6M187.1 45h1.5M188.8 59.5h-1.5v1.7M189 45h1.6M189.2 59.5h1.6M190.9 45h1.6M191.1 59.5h1.6M192.9 45h1.6M193.1 59.5h1.6M194.8 45h1.6M195 59.5h1.6"/>
<path d="M196.8 45h1.5M197 59.5h1.5M198.7 45h1.6M198.9 59.5h1.6M200.7 45h1.5M200.8 59.5h1.7v1.7M204.1 43.5v1.5h-1.5M204.1 41.6v1.6M187.3 69.3v1.8h1.5M187.3 61.6v1.5M187.3 63.5v1.6M187.3 65.5v1.5"/>
<path d="M187.3 67.4v1.5M189.2 71.1h1.6M191.1 71.1h1.6M193.1 71.1h1.6M195 71.1h1.6M197 71.1h1.5M198.9 71.1h1.6M202.5 69.3v1.8h-1.7M202.5 61.6v1.5M202.5 63.5v1.6M202.5 65.5v1.5M202.5 67.4v1.5"/>
</g>
<!-- layer: AM_0 -->
<path d="M11.4 414.2h256.3" fill="none" stroke="#000" stroke-width=".3"/>
<!-- layer: WATER MARK -->
<path d="M223.4 177.6h22.8v57.4h-22.8z" fill="none" stroke="#f00" stroke-width=".23"/>
<g font-size="10.1" fill="#bababa">
<text x="80.7" y="176" transform="rotate(-45 80.7 176)">THIS IS A SAMPLE DRAWING</text>
<text x="95.9" y="319.2" transform="rotate(-45 95.9 319.2)">THIS IS A SAMPLE DRAWING</text>
</g>
<text font-size="6.5" x="169.3" y="395.5">XXXXXXX ELEVATOR</text>
<g font-size="5.1">
<text x="179" y="134.6" transform="rotate(-90 179 134.6)">CWT FRAME</text>
<text x="178.9" y="289.3" transform="rotate(-90 178.9 289.3)">CWT FRAME</text>
</g>
<g font-size="4.1" fill="#cd2027">
<text x="29.8" y="382.7">***THE CONTRACTOR IS RESPONSIBLE</text>
<text x="41.1" y="387.4">TO VERIFY ALL WORK ON THE</text>
<text x="36.6" y="392.1">DRAWING TO MEET FEDERAL, STATE</text>
<text x="36.6" y="396.8">CITY OR LOCAL CODE OR LAW. ****</text>
</g>
<g font-size="4.1">
<text x="179.3" y="400">1234 , ABC STREET</text>
<text x="179.3" y="406">LOS ANGELES, CA 12345</text>
<text x="179.3" y="411.1">TEL: xxx-xxx-xxxx</text>
</g>
<g font-size="3.3">
<text x="136.8" y="365.2">PROJECT NAME:</text>
<text x="242.2" y="365.3">REV NOTE:</text>
<text x="137.2" y="370.8">ADDRESS:</text>
<text x="242.2" y="370.2">XXXXXXXXXX</text>
<text x="136.8" y="376.3">DRAW. TITLE:</text>
<text x="162.2" y="376.4">CLEARANCE CALCULATION</text>
<text x="137.1" y="381.4">ELEV. NO:</text>
<text x="137.6" y="386.9">DATE:</text>
<text x="171.2" y="386.9">DWG NO: 15D-001</text>
<text x="204.9" y="386.8">SHEET NO: 1 OF 2</text>
</g>
<g font-size="3" fill="#f00">
<text x="229.3" y="232.6" transform="rotate(-90 229.3 232.6)">***ACTUAL DRAWING MAY VARY</text>
<text x="233.1" y="229.5" transform="rotate(-90 233.1 229.5)">BASE ON THE INFORMATION OR</text>
<text x="236.2" y="229.5" transform="rotate(-90 236.2 229.5)">MATERIALS CUSTOMER</text>
<text x="240" y="229.8" transform="rotate(-90 240 229.8)">PROVIDE TO MAKE THE</text>
<text x="243.7" y="229.8" transform="rotate(-90 243.7 229.8)">DRAWING ****</text>
</g>
<g font-size="2.5" fill="#f00">
<text x="139.1" y="58.9">11.50&quot; EXTRA</text>
<text x="163.5" y="65.6">3'-1.50&quot;</text>
<text x="178.4" y="63.9">2'-7.00&quot;</text>
<text x="56.6" y="70.4">4'-2.00&quot;</text>
<text x="136.8" y="68.6">2'-2.00&quot;</text>
<text x="205.4" y="69.3">4'-5.50&quot; AVAILABLE</text>
<text x="123" y="75.8">2'-2.00&quot;</text>
<text x="180.7" y="77.8">1'-10.50&quot;</text>
<text x="53.6" y="88">2.50&quot;</text>
<text x="80.4" y="88.8">8.00&quot;</text>
<text x="163.6" y="86.5">3'-7.00&quot;</text>
<text x="72.4" y="92.4">1'-8.00&quot;</text>
<text x="40.3" y="101">14'-8.50&quot; CLEAR O.H</text>
<text x="151.4" y="100.5">2'</text>
<text x="61.9" y="117.1">10'-4.00&quot;</text>
<text x="75.7" y="123.6">8'</text>
<text x="167.1" y="122.4">8'</text>
<text x="211.7" y="120">11'-6.00&quot;</text>
<text x="131.2" y="166">1'-4.00&quot; FL TO STRIKE PLATE</text>
<text x="146.2" y="244.9">2'-4.00&quot;</text>
<text x="127.4" y="269.7">10'-4.00&quot;</text>
<text x="186.8" y="273.9">11'-6.00&quot;</text>
<text x="149.5" y="277">8'</text>
<text x="164.5" y="306">1'-4.00&quot;</text>
<text x="132.7" y="312.8">11.00&quot; DESIGN RUNBY</text>
<text x="175.3" y="313.4">1' DESIGN MAX CWT Runby</text>
<text x="111" y="318.8">2'</text>
<text x="125.3" y="318.4">9.00&quot;</text>
<text x="143.5" y="318.8">9.00&quot;</text>
<text x="184.7" y="322">9.00&quot;</text>
<text x="120.8" y="327.2">2'-6.00&quot;</text>
<text x="139.3" y="326.6">2' MINI REQ</text>
<text x="158.5" y="324.3">2'-9.00&quot;</text>
<text x="108.5" y="341.7">3.00&quot; STAND</text>
<text x="207.7" y="336">3.00&quot;</text>
</g>
<g font-size="2.5">
<text x="60.1" y="211" transform="rotate(-90 60.1 211)">80' - 10&quot;</text>
<text x="57.1" y="223.7" transform="rotate(-90 57.1 223.7)">TOTAL TRAVEL ( NOT SCALE)</text>
</g>
<g font-size="2.3">
<text x="163.3" y="28.9">TOP CWT CLEARANCE</text>
<text x="112.3" y="31.3">Maximum upward car can</text>
<text x="112.5" y="34.1">travel is :</text>
<text x="163.3" y="34.5">31 &quot; Mini Required:</text>
<text x="163.3" y="31.7">ASME 2004 :</text>
<text x="112.2" y="36.9">12&quot; CWT Runby + 9&quot; CWT Stoke +</text>
<text x="112.4" y="39.7">5&quot; 1/2 Gravity = 26&quot;</text>
<text x="163.2" y="37.4">Design Car runby 11&quot; +</text>
<text x="164" y="40.7">Stroke 9&quot; + 6&quot; by code + 5&quot; ( gravity).</text>
<text x="163.3" y="43.5">Available TOP CWT 53.5&quot;</text>
<text x="187.8" y="65.6">Top CWT</text>
<text x="187.9" y="62.8">ASME 2004 :</text>
<text x="187.8" y="68.5">Clearance</text>
<text x="147" y="81.5">REFUGE</text>
<text x="147.9" y="84.3">SPACE</text>
<text x="138.5" y="103">REFUGE SPACE ON</text>
<text x="138.7" y="105.8">TOP OF CAR:</text>
<text x="138.7" y="111.4">43&quot; MINIMUM</text>
<text x="138.7" y="108.6">ASME 2.4.12.1</text>
<text x="138.6" y="117.1">CLEARANCE.</text>
<text x="138.7" y="114.3">VERTICAL</text>
<text x="138.6" y="122.7">5.4 FT^2 TOTAL</text>
<text x="138.7" y="125.5">AVAILABLE.</text>
<text x="81.6" y="142.6">TOP LANDING</text>
<text x="108.7" y="179.9">1/2 Gravity stopping is</text>
<text x="108.8" y="182.8">base on 115% of Rated Speed:</text>
<text x="108.9" y="188.4">350 fpm rate speed = 402.5fpm</text>
<text x="108.9" y="191.2">Gravity stopping = V^2 / 19320</text>
<text x="126.4" y="194">=</text>
<text x="126.4" y="196.8">=</text>
<text x="131.5" y="196.8">8.385&quot;</text>
<text x="131.5" y="194">402.5^2 / 19320</text>
<text x="108.7" y="202.5">1/2 Gravity = 8.385&quot;/ 2 = 4.192&quot;</text>
<text x="126.4" y="199.6">=</text>
<text x="108.8" y="208">Rounded up to 5&quot;</text>
<text x="164.3" y="232.7">ROPE HAS STRETCHED**</text>
<text x="164.4" y="229.8">**DESIGN CWT RUN BY AFTER</text>
<text x="56.6" y="311.8">BOTTOM REFUGE SPACE</text>
<text x="209.4" y="309.4">ASME DOESN'T SPCIFINE</text>
<text x="56.8" y="314.6">ASME :2004</text>
<text x="209.2" y="317.9">If more than 12&quot;, we don't have</text>
<text x="209.3" y="312.3">BOTTOM CWT RUNBY:</text>
<text x="209.3" y="315.1">Maximum CWT runby 12&quot;.</text>
<text x="56.4" y="319.4">BOTTOM RUNBY:ASME :</text>
<text x="56.4" y="322.3">MINIMUM OF 6&quot; REQUIRE</text>
<text x="106.2" y="323.8">REFUGE</text>
<text x="209.4" y="320.7">enough Car Top Clearance.</text>
<text x="107" y="326.7">SPACE</text>
</g>
<g font-size="2.2">
<text x="54" y="29.5">Car Top Clearance</text>
<text x="54" y="34.8">50&quot; MINIMUM REQUIRE:</text>
<text x="54.1" y="32.1">ASME 2004:</text>
<text x="53.9" y="37.4">MAX DESIGN CWT RUNBY 12&quot; +</text>
<text x="54" y="40">CWT BUFFER STOKE 9&quot; +</text>
<text x="54" y="42.6">24&quot; by Code + 5&quot; (1/2 GRAVITY) = 50&quot;</text>
<text x="69.5" y="74.3">Car Top Clearance</text>
<text x="69.7" y="76.9">ASME 2004:</text>
<text x="69.6" y="79.5">50&quot; MINIMUM REQUIRE:</text>
</g>
<g font-size="1.6">
<text x="193.4" y="41.2">2</text>
<text x="193.5" y="39.7">1</text>
<text x="104" y="64.2">MAXIMUM UPWARD</text>
<text x="104" y="66.2">CAR WILL TRAVEL</text>
</g>
<g font-size="1.5">
<text x="147" y="88.6">14.32FT^2</text>
<text x="147.2" y="86.6">24&quot; x 24&quot; x 43&quot;H</text>
<text x="106.3" y="328.9">24&quot; x 48&quot; x 24&quot;H</text>
<text x="136.7" y="328.1">ASME:2004</text>
</g>
</svg>
